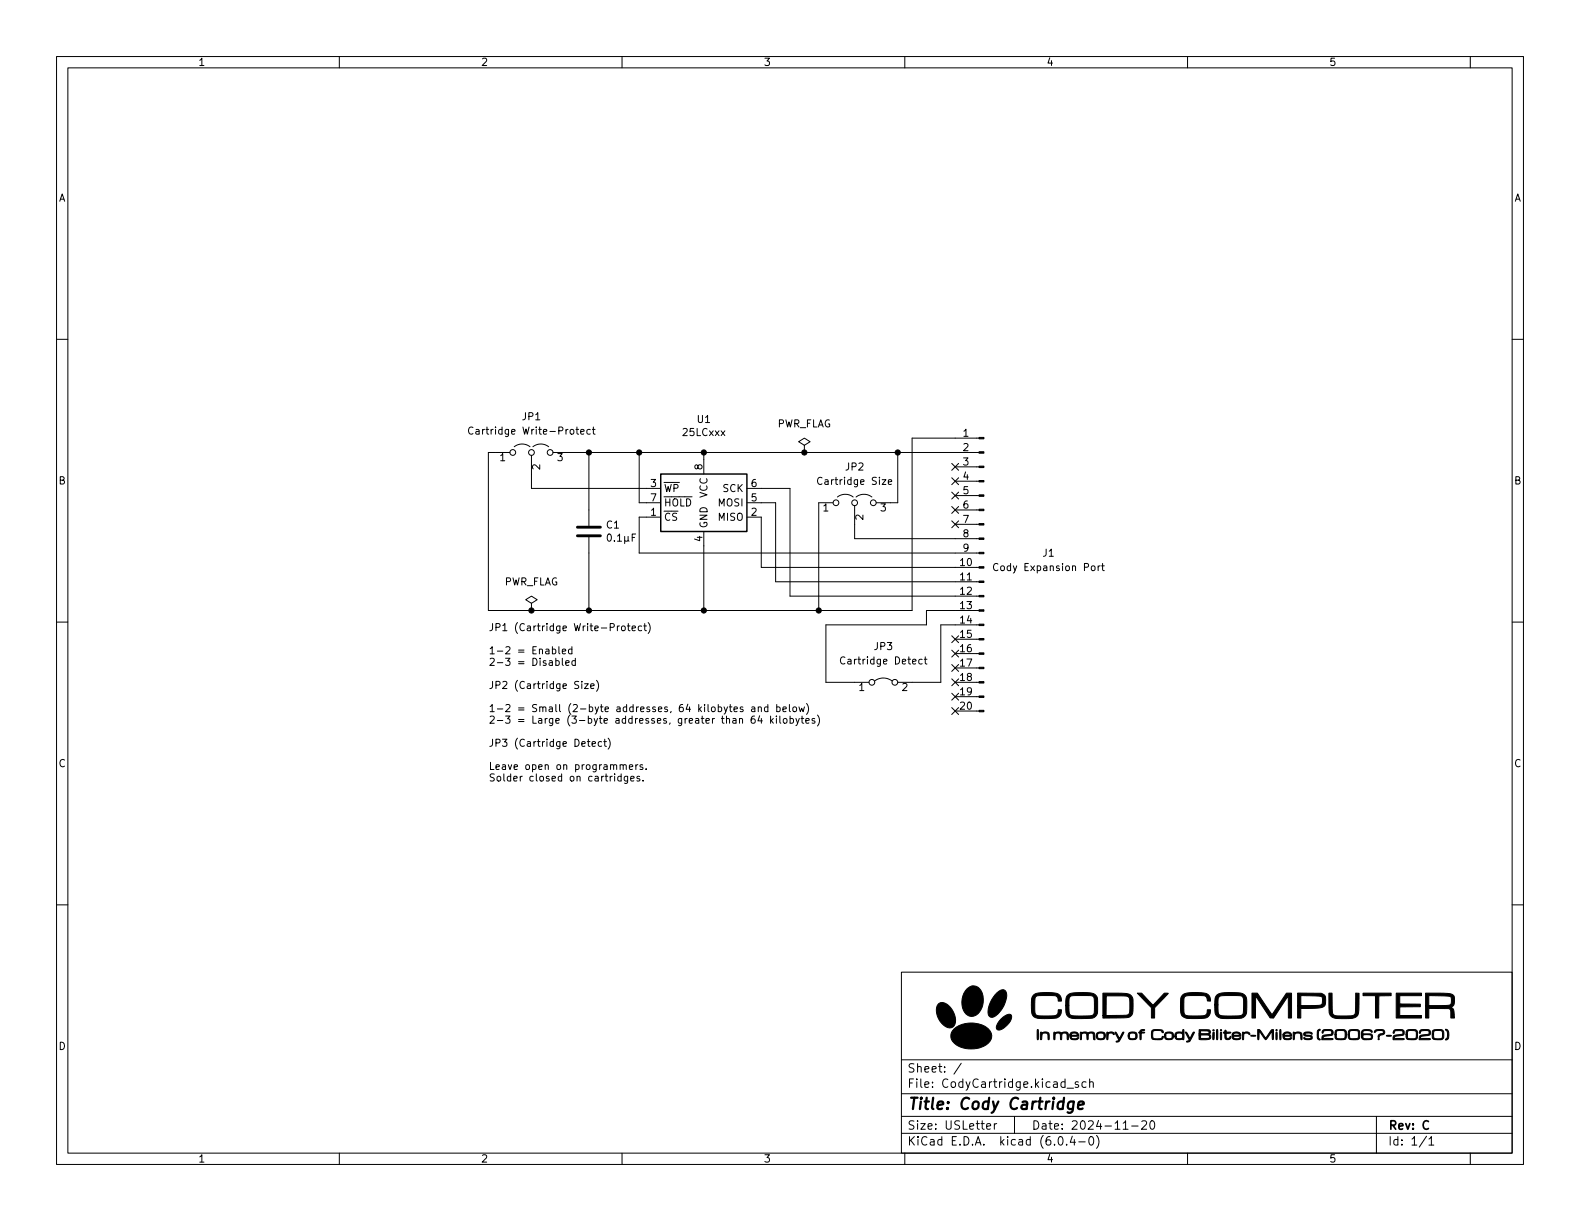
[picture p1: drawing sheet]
<svg xmlns="http://www.w3.org/2000/svg" width="279mm" height="216mm" viewBox="0 0 279 216" stroke-linecap="round" stroke-linejoin="round" font-family="sans-serif">
<g fill="none" stroke="#000" stroke-width=".18">
<path d="M10 10h259.4v195.9h-259.4zM12 12h255.4v191.9h-255.4zM60 10v2M110 10v2M160 10v2M210 10v2M260 10v2M10 60h2M267.4 60h2M83.6 75.6a.6 .6 0 0 0-.8 .4 .6 .6 0 0 0 .6 .8l.2-.1M90.9 79a2.26 2.26 0 0 1 2.8 0M94.2 79a2.26 2.26 0 0 1 2.8 0"/>
<path d="M102.7 76.4l.6-.2-.1-.2-.3-.1-.2 .2v.6h.5M104.4 76l-.4-.1-.2 .3 .1 .5h.5M104.7 75.9h.5M104.9 75.5v1.1l.3 .2M142.2 78.7l1.1-.6-1.1-.6-1 .6 1 .6v1.3M173.1 77.5h-11.8v30.5h-74.9v-28h3.8M94 80.5v5.9h22.8M97.8 80h75.3M104.1 80v13M104.1 95v13M107.5 94.5l.2-.1a.68 .68 0 0 1 .4 .7 .68 .68 0 0 1-.4 .6l-.2-.1-.1-.4zM108.7 95.6v.1"/>
<path d="M109.2 94.8l.4-.4v1.3M109.2 95.7h.7M110.5 94.9v1.2M111.1 95.5l.2 .2M111.1 94.9l-.1 .7-.4 .1-.1-.2M111.8 95h.4M112.4 94.4h-.6v1.3M113 80v8.9h3.8M116.8 91.4h-3.8v6.4h60.1M124.5 80v3.8M124.5 94v14M132.1 91.4h2.5v8.9h38.5"/>
<path d="M132.1 86.4h7.6v19h33.4M132.1 88.9h5.1v14h35.9M142.2 80h.1M145.4 84.5a.6 .6 0 0 0-.9 .4 .6 .6 0 0 0 .6 .8l.3-.2M147.3 88.9h-2.5v19.1M148.1 87.9a2.26 2.26 0 0 1 2.8 0M151.1 89.4v5.9h22M151.4 87.9a2.26 2.26 0 0 1 2.8 0M157.1 85.2l.6-.1-.1-.2-.3-.1-.2 .2v.6h.5M158.7 80v8.9h-3.8M168.3 84.5l1.2 1.2M168.3 92.1l1.2 1.2"/>
<path d="M168.3 81.9l1.2 1.3M168.3 87l1.2 1.2M168.3 89.6l1.2 1.2M168.9 92.7h4.2M168.9 90.2h4.2M168.9 87.6h4.2M168.9 85.1h4.2M168.9 82.6h4.2M169.5 84.5l-1.2 1.2M169.5 92.1l-1.2 1.2M169.5 81.9l-1.2 1.3M169.5 87l-1.2 1.2"/>
<path d="M169.5 89.6l-1.2 1.2M176.5 99.8a.6 .6 0 0 0-.9 .4 .6 .6 0 0 0 .6 .7l.3-.1M195 99.6v1.1l.3 .2M10 110h2M94 106.7l1-.7-1-.6-1 .6 1 .7v1.3M94 108h.1M97.7 114.8h.3l.3 .2-.1 .6h-.5M98.3 116.9l.4-.1 .2 .3-.1 .5h-.5M98.8 114.3v1.1l.2 .2M99.4 115.2l.6-.1v-.3h-.4l-.2 .2 .1 .6h.5M99.4 116.4v1.1l.2 .2M100 117.2l.6-.1v-.2l-.4-.1-.2 .2 .1 .6h.5"/>
<path d="M101.1 114.8h-.3l-.3 .2 .1 .6h.5M101.1 114.3v1.3M101.7 116.9l-.3-.1-.3 .3 .2 .5h.4M101.7 116.4v1.3M110 110.7h.3l.3 .2v.4l-.3 .2h-.3l-.1-.2zM110.9 110.7h.5M111.1 110.3v1l.3 .2M111.8 111.1l.6-.1-.1-.3h-.3l-.2 .2v.6h.5M113.5 110.7h-.4l-.2 .2 .1 .6h.5M113.8 110.7h.5M114 110.3v1l.3 .2M114.6 110.1a1.46 1.46 0 0 1 0 1.9"/>
<path d="M149.4 116.3a.6 .6 0 0 0-.8 .4 .6 .6 0 0 0 .6 .7l.2-.1M163.1 116.6h-.4l-.2 .2 .1 .6h.5M163.4 116.6h.5M163.6 116.1v1.1l.3 .2M168.3 115l1.2 1.2M168.3 112.4l1.2 1.2M168.3 117.5l1.2 1.2M168.9 118.1h4.2M168.9 115.6h4.2M168.9 113h4.2M169.5 115l-1.2 1.2M169.5 112.4l-1.2 1.2"/>
<path d="M169.5 117.5l-1.2 1.2M173.1 108h-9.3v2.5h-17.8v10.2h7.7M173.1 110.5h-6.7v10.2h-7.7M194.2 100.1v.8M194.6 100.1l-.4 .2M194.8 100.1h.5M267.4 110h2M102.9 120.5v.1M102.9 120.9v.9M103.4 120.9h.6l-.6 .9h.6M104.5 121.3l.6-.1-.1-.2-.4-.1-.1 .2v.6h.5M104.7 131.6l.6-.2-.1-.2-.3-.1-.2 .2 .1 .6h.4"/>
<path d="M105.5 120.3a1.46 1.46 0 0 1 0 1.9M106.4 131.2l-.4-.1-.2 .3 .1 .5h.5M106.8 131.1h.4M106.9 130.7v1.1l.3 .2M107.5 130.5a1.46 1.46 0 0 1 0 2M109.7 135.3l.1-.1 .3 .1 .1 .8M109.8 137.3h-.3l-.3 .2 .2 .5h.4M109.8 136.8v1.3M110.2 135.4l.2-.2 .3 .1v.8M111 137.3v1l-.3 .2h-.3M111 137.3h-.4l-.2 .2 .1 .5h.5M111.3 135.6l.6-.1-.1-.2-.3-.1-.2 .2 .1 .6h.4"/>
<path d="M111.5 137.7l.6-.1v-.3h-.4l-.2 .1 .1 .6h.5M112.4 135.2v.9M112.8 135.2l-.4 .3M113.1 137.3h-.3l-.2 .1 .1 .2 .4 .1v.3h-.5M113.7 135.3l-.4-.1-.1 .2v.2l.5 .1v.3h-.5M113.7 138v.1M114.3 135.9v.2M129.8 125.4l.6-.1-.1-.2-.3-.1-.2 .2 .1 .6h.4M131.4 125.1l-.3-.1-.2 .2v.2l.5 .1v.3h-.5M132.9 125.1h.5l.1 .7M133.4 126.6l-.3 .1a.86 .86 0 0 0 0 1.2l.4-.1v-.5l-.2-.2h-.2l-.3 .2M133.5 125.3l-.4 .1-.2 .1 .2 .3h.4"/>
<path d="M134.1 125.1l.2-.1 .3 .1v.7M134.1 125v.8M134.3 126.6l-.3 .9h.8M134.6 127v.9M135.8 125.1l-.4-.1-.2 .2 .1 .6h.5M135.8 124.6v1.2M136.3 126.6v1.3M136.4 127.4l.4 .5M136.8 127l-.5 .5M137.3 126.6v.1M137.3 127v.9M137.4 125.1l.3-.1 .3 .2-.2 .6h-.4"/>
<path d="M137.4 124.6v1.2M137.9 126.6v1.1l.2 .2M138.4 125.4l.7-.1-.1-.2-.4-.1-.2 .2 .1 .6h.5M138.6 127.1l.3-.1 .3 .3v.3l-.3 .3-.3-.1-.1-.2zM139.6 124.6v1.1l.2 .1M139.7 127.1l.4-.1 .2 .3-.1 .5h-.5M139.7 126.6v1.3M140.3 125.1l.3-.1 .3 .2v.4l-.3 .2h-.3l-.1-.2zM140.7 127l.3 .9M141.3 125l.2 .8 .3-.6 .2 .6 .3-.8M141.3 127l-.4 1.2-.2 .1M141.7 127h.4"/>
<path d="M141.8 126.6v1.1l.3 .2M142.5 127.5l.6-.2-.1-.2-.3-.1-.2 .2 .1 .6h.4M142.6 124.4a1.46 1.46 0 0 1 0 1.9M144.1 127.1l-.3-.1-.2 .2v.2l.5 .1v.3h-.5M144.6 126.4a1.46 1.46 0 0 1 0 2M154.7 120.4a2.54 2.54 0 0 1 3 0M168.3 120l1.2 1.3M168.3 122.6l1.2 1.2M168.3 125.1l1.2 1.2M168.9 120.7h4.2M168.9 125.7h4.2M168.9 123.2h4.2"/>
<path d="M169.5 120l-1.2 1.3M169.5 122.6l-1.2 1.2M169.5 125.1l-1.2 1.2M10 160h2M267.4 160h2M159.4 171.9h108v32h-108zM159.4 197.4h108M159.4 193.4h108M159.4 187.4h108M170 188l-1.3 1.9M174.5 199.2l.7-.2-.1-.3h-.4l-.2 .2v.7h.6M175.8 198.7v1"/>
<path d="M176.3 198.7h-.3l-.2 .3M179.4 197.4v3M188.7 192.4h1.1M190.7 191.4l-.4-.1-.2 .2 .1 .2 .5 .2v.3h-.6M192 191.4l-.4-.1-.3 .3v.4l.2 .2h.5M192.7 191.4l.2-.1 .4 .1v.9M192.7 190.8v1.5M198.6 199.7h.9M200.1 199.1h1.2M201.9 198.3l.6-.1 .2 .1 .1 .3-1 1.1h1M203.5 198.3l.2-.1a.81 .81 0 0 1 .6 .6 .81 .81 0 0 1-.3 .8l-.2 .1a.81 .81 0 0 1-.3-1.4zM243.4 197.4v6.5"/>
<path d="M60 203.9v2M110 203.9v2M159.4 200.4h108M160 203.9v2M187.3 201h.2a.81 .81 0 0 1 .6 .6 .81 .81 0 0 1-.3 .8l-.2 .1a.81 .81 0 0 1-.6-.6 .81 .81 0 0 1 .3-.9zM188.6 202.3v.2M189.6 200.9l-.3 1.1h.9M190 201.5v1M190.8 201.9h1.1M192.8 201h.1a.81 .81 0 0 1 .6 .6 .81 .81 0 0 1-.3 .8l-.2 .1a.81 .81 0 0 1-.5-.6 .81 .81 0 0 1 .3-.9zM193.9 200.8a1.72 1.72 0 0 1 0 2.2M210 203.9v2"/>
<path d="M252.3 200.9l-1.3 1.9M252.7 201.4l.4-.4v1.5M252.7 202.5h.8M260 203.9v2"/>
<circle cx="90.7" cy="80" r=".51"/>
<circle cx="94" cy="80" r=".51"/>
<circle cx="97.3" cy="80" r=".51"/>
<circle cx="147.8" cy="88.9" r=".51"/>
<circle cx="151.1" cy="88.9" r=".51"/>
<circle cx="154.4" cy="88.9" r=".51"/>
<circle cx="154.2" cy="120.7" r=".51"/>
<circle cx="158.2" cy="120.7" r=".51"/>
</g>
<path d="M189.9 194.9a.66 .66 0 0 0-1 .3l-.1 .5 .2 .3 .1 .1 .6-.1M189.9 194.8l-.2 1.6a.6 .6 0 0 1-.9 .3M190.7 195.4l.9-.2v-.3l-.2-.1-.6 .1-.2 .9 .3 .3 .5-.1" fill="none" stroke="#000" stroke-width=".4"/>
<g fill="#000" stroke="#000" stroke-width=".18">
<path d="M173.1 79.9h.9v.2h-.9zM173.1 77.3h.9v.3h-.9zM173.1 97.7h.9v.2h-.9zM173.1 95.1h.9v.3h-.9zM173.1 92.6h.9v.2h-.9zM173.1 90h.9v.3h-.9zM173.1 87.5h.9v.3h-.9zM173.1 85h.9v.2h-.9zM173.1 82.4h.9v.3h-.9zM173.1 118h.9v.2h-.9zM173.1 115.4h.9v.3h-.9zM173.1 112.9h.9v.3h-.9z"/>
<path d="M173.1 110.4h.9v.2h-.9zM173.1 107.8h.9v.3h-.9zM173.1 105.3h.9v.2h-.9zM173.1 102.7h.9v.3h-.9zM173.1 100.2h.9v.3h-.9zM173.1 125.6h.9v.3h-.9zM173.1 123.1h.9v.2h-.9zM173.1 120.5h.9v.3h-.9zM165.9 177.5a1.31 1.31 0 0 1 1.9 .3 3.2 3.2 0 0 1 .9 3.6 1.42 1.42 0 0 1-2.2-.4 2.92 2.92 0 0 1-.6-3.5zM171.1 174.8a1.54 1.54 0 0 1 2.6 .8 3.2 3.2 0 0 1-1.6 4.1 1.88 1.88 0 0 1-2-2 3.5 3.5 0 0 1 1-2.9zM176.3 175.6a1.24 1.24 0 0 1 1.4-.5 2.57 2.57 0 0 1-.2 2.8l-1.1 1.4a1.21 1.21 0 0 1-1.4 .5l-.1-.2a4.2 4.2 0 0 1 1.4-4zM177.1 180.1l.9-.7a.52 .52 0 0 1 .9 .3 2.98 2.98 0 0 1-2.4 2.4 .69 .69 0 0 1-.1-1.1z"/>
<path d="M182.8 175.9a6.2 6.2 0 0 1 3.9-.3 1.18 1.18 0 0 1 1 1.4h-.6a.9 .9 0 0 0-1.2-1h-1.7a.86 .86 0 0 0-.9 .1 .86 .86 0 0 0-.3 .9v.3a3.1 3.1 0 0 0 .3 2.2l1.7 .1a2.53 2.53 0 0 0 2-.2l.1-.9h.6a1.31 1.31 0 0 1-1.6 1.6h-.7a4.7 4.7 0 0 1-2.6-.3 3.7 3.7 0 0 1-.4-2.8v-.5zM188.8 175.9a2.82 2.82 0 0 1 2.1-.4h1.3a1.66 1.66 0 0 1 1.8 .9l.1 2.2a1.32 1.32 0 0 1-1.6 1.5h-2.7a1.33 1.33 0 0 1-1.3-1.6v-.7h.5v.8a.81 .81 0 0 0 1 1h2.3a.92 .92 0 0 0 1-.1 .92 .92 0 0 0 .2-1v-.4a2.44 2.44 0 0 0-.3-2l-2.4-.1a1.68 1.68 0 0 0-1.6 .3l-.2 .4v1.1h-.5a2.13 2.13 0 0 1 .3-1.9zM195 175.6h2.6a4.3 4.3 0 0 1 2.3 .3 1.61 1.61 0 0 1 .5 1.7 2.62 2.62 0 0 1-.4 2.1 2.05 2.05 0 0 1-1.8 .3h-3.2v-.4l4.3-.1a.72 .72 0 0 0 .5-1v-1.5a.9 .9 0 0 0-1.2-.9h-3v3.5h-.6zM201.1 175.6h.8l2 2.1 2-2.1 .7 .1-2.4 2.5v1.8h-.6v-1.8zM209.1 176a4 4 0 0 1 2.8-.5h.5a1.36 1.36 0 0 1 1.7 1.5h-.6a.94 .94 0 0 0-1.3-1h-.8a2.64 2.64 0 0 0-1.9 .3l-.1 .5v2.2a.81 .81 0 0 0 1.1 .6h.9a2.53 2.53 0 0 0 1.9-.2l.2-.9h.6a1.34 1.34 0 0 1-1.7 1.6h-.8a3.6 3.6 0 0 1-2.5-.4 5.9 5.9 0 0 1-.3-3.3zM215.1 176a4.2 4.2 0 0 1 3-.5 2.35 2.35 0 0 1 2.1 .6 7.1 7.1 0 0 1 .1 3.3l-.2 .3a3.4 3.4 0 0 1-2.3 .4h-.5a2.14 2.14 0 0 1-2.4-.9l-.1-1.5h.6a2.35 2.35 0 0 0 .3 1.8 11.4 11.4 0 0 0 3.9 0 1.76 1.76 0 0 0 .3-1.6v-1.1a.69 .69 0 0 0-.9-.8h-1.3a2.83 2.83 0 0 0-2.1 .3l-.2 .4v1h-.6l.1-1.2zM221.4 175.6h.9l1.6 2.3a2.98 2.98 0 0 0 1.1 1.5l2.5-3.8h.9v4.4h-.6v-3.8l-2.6 3.8h-.6l-2.6-3.9v3.9h-.6zM229.5 175.6h4.2l.4 .3a1.92 1.92 0 0 1 0 2.1 7 7 0 0 1-3 .3h-1.1v1.7h-.5v-2.2h3.2a.81 .81 0 0 0 1.2-.8 .57 .57 0 0 0-.1-.7 .57 .57 0 0 0-.6-.2l-3.2-.1v1.8h-.5zM235 175.6h.6v1.7a3.5 3.5 0 0 0 .2 2.1l.1 .1a7.6 7.6 0 0 0 3.6 0l.2-.6v-3.3h.6v1.7a4.1 4.1 0 0 1-.3 2.3 3.7 3.7 0 0 1-2.8 .5 2.2 2.2 0 0 1-2-.6l-.2-.7zM241 175.6h5v.5h-2.2v3.9h-.6v-3.9h-2.2zM246.9 175.6h4.5v.5h-3.9v1.4l3.7 .1v.4h-3.7v1.6h3.9v.4h-4.5zM252.1 175.6h1.8a5.9 5.9 0 0 1 3.1 .4 1.77 1.77 0 0 1-.2 2l-.2 .1 .5 .5 .1 1.4h-.6l-.1-1.3-.2-.4h-3.6v1.7h-.6v-2.2h3.8a.65 .65 0 0 0 .7-.2 .65 .65 0 0 0 .1-.7 .6 .6 0 0 0-.2-.6 .6 .6 0 0 0-.6-.2l-3.2-.1v1.8h-.6z"/>
<path d="M168.7 181.9a4.9 4.9 0 0 1 6.1 .1 1.7 1.7 0 0 1-.5 2.8 4.8 4.8 0 0 1-5.8-.7 1.62 1.62 0 0 1 .2-2.2zM183.5 182.1v-.1a1.46 1.46 0 0 1 .1 1.3v.5h-.1zM184 182.5l.2 .1a1.11 1.11 0 0 1 1.3 .2v1h-.2v-.3a.58 .58 0 0 0-.4-.8 .58 .58 0 0 0-.7 .6l-.1 .5a1.11 1.11 0 0 1-.1-1.1zM186.4 182.5l.2 .1a1.31 1.31 0 0 1 1.2 0 .69 .69 0 0 1 .8-.1 .69 .69 0 0 1 .3 .8v.5h-.2v-.4a.54 .54 0 0 0-.3-.7h-.2a.37 .37 0 0 0-.4 .4l-.1 .7h-.2v-.4a.57 .57 0 0 0-.2-.7 .52 .52 0 0 0-.6 .1 .52 .52 0 0 0-.1 .6l-.1 .4h-.1zM189.4 182.6a.86 .86 0 0 1 1.4 .6h-1.4a.33 .33 0 0 0 .4 .5h.5l.4-.2a.38 .38 0 0 1-.2 .3 .38 .38 0 0 1-.4 0 .68 .68 0 0 1-.7-.1 .68 .68 0 0 1-.2-.7h1.3a.6 .6 0 0 0-.5-.3 .6 .6 0 0 0-.6 .3h-.2zM191.1 182.5l.2 .1a1.09 1.09 0 0 1 1.1 0 .71 .71 0 0 1 .9-.1 .71 .71 0 0 1 .3 .8v.6l-.2-.1a1.2 1.2 0 0 0-.3-1.1 .49 .49 0 0 0-.6 .1 .49 .49 0 0 0-.1 .5l-.1 .6-.1-.6a.5 .5 0 0 0-.5-.6 .5 .5 0 0 0-.5 .6v.5h-.1zM194 182.6a.85 .85 0 0 1 1-.1 .85 .85 0 0 1 .5 .8 .87 .87 0 0 1-1.4 .5l-.2-.4v-.2h.2a.62 .62 0 0 0 .4 .5 .62 .62 0 0 0 .7-.2 .59 .59 0 0 0-.4-.9 .59 .59 0 0 0-.7 .6h-.2zM195.8 182.5l.1 .1a.71 .71 0 0 1 1.2 .3h-.1a.54 .54 0 0 0-.7-.2 .54 .54 0 0 0-.4 .6v.5h-.1zM197.2 182.5l.3 .2 .5 .9 .5-1 .3-.1-.6 1.2a.52 .52 0 0 1-.8 .5l.4-.3zM199.6 182.7l.1-.1a.84 .84 0 0 1 1-.1 .84 .84 0 0 1 .4 .9 .94 .94 0 0 1-1.6 0v-.2h.2v.2a.59 .59 0 0 0 .7 .3 .59 .59 0 0 0 .4-.5v-.3a.63 .63 0 0 0-1.1 .2v.1h-.2zM201.6 182.2l.4-.2 .4 .1v.1h-.4l-.2 .2 .6 .2-.6 .1v1.1h-.2v-.2a.84 .84 0 0 0-.1-.9l-.1-.1 .2-.1zM203.7 182.2a2.26 2.26 0 0 1 2 .1v.3h-.1a.8 .8 0 0 0-1-.4l-.6 .1a1.46 1.46 0 0 0 0 1.3 1.51 1.51 0 0 0 1.5-.2l.1-.2a.42 .42 0 0 1 0 .5 .42 .42 0 0 1-.5 .1h-.7a.65 .65 0 0 1-.7-.1 .65 .65 0 0 1-.1-.8z"/>
<path d="M206 182.7l.2-.1a.84 .84 0 0 1 .9-.1 .84 .84 0 0 1 .4 .9 .94 .94 0 0 1-1.5 0l-.1-.4h.3a.53 .53 0 0 0 .1 .6 .53 .53 0 0 0 .6 .1 .53 .53 0 0 0 .3-.7 .53 .53 0 0 0-.7-.3l-.3 .1v.2h-.3zM208 182.6l.6-.1 .5 .1 .1-.5h.1v1.7v.1l-.2-.2a1.29 1.29 0 0 1-1.2-.1l-.2-.4h.3a.61 .61 0 0 0 1 .4 .57 .57 0 0 0 0-.7 .57 .57 0 0 0-.6-.2l-.4 .2v.3h-.3zM209.6 182.5l.3 .1 .5 1.1 .5-1.1 .3-.1-.5 1.2a.57 .57 0 0 1-.9 .5l.5-.3zM212 182.1h1.3a.52 .52 0 0 1 .7 .1 .52 .52 0 0 1-.1 .7 .51 .51 0 0 1 .2 .6 .51 .51 0 0 1-.5 .3h-1.5l-.1-.8h.3v.6h1.3a.29 .29 0 0 0 .3-.3 .29 .29 0 0 0-.3-.3h-1.6v-.2h1.5a.26 .26 0 0 0 .3-.2 .26 .26 0 0 0-.1-.2l-1.4-.1v.5h-.3zM214.5 182.1h.2v.1l-.2 .1zM214.5 182.5h.2v.2l-.1 1.1a1.38 1.38 0 0 1-.1-1.2zM215.2 182.1h.1v.2v1.4l-.1 .2-.1-.3zM215.8 182.5h.2v.3a1.18 1.18 0 0 1-.1 1.1l-.1-.3zM215.8 182.1h.2v.2l-.2-.1zM216.6 182.2h.2v.3l.9 .1-.9 .1v.9h.6l.2-.4a.52 .52 0 0 1-.5 .6 .52 .52 0 0 1-.5-.6v-.5l-.3-.1 .3-.1zM218 182.6a.83 .83 0 0 1 .9-.1 .83 .83 0 0 1 .5 .7h-1.3v.2a.85 .85 0 0 0 1.3 .1 .97 .97 0 0 1-1.4 .1l-.1-.7h.2a.96 .96 0 0 0 1.1 .1 .63 .63 0 0 0-1.1-.1h-.2zM219.7 182.5l.2 .2a.64 .64 0 0 1 1.1 .2 .56 .56 0 0 0-.7-.2 .56 .56 0 0 0-.4 .7v.4h-.1z"/>
<path d="M221.2 183.1a.75 .75 0 0 1 .8 .1 .75 .75 0 0 1-.8-.1zM222.4 182h.2a1.63 1.63 0 0 1 .9 1.1l.3 .5 .4-.6a1.26 1.26 0 0 1 .8-.9h.2l-.1 1.7-.1-.1-.1-1.4-1.1 1.6-1.1-1.6-.2 1.6-.1-.3zM225.7 182.5h.1v.3a1.18 1.18 0 0 1-.1 1.1l-.1-.3zM225.7 182.1h.1v.2l-.2-.1zM226.4 182.1v-.1a1.45 1.45 0 0 1 .1 1.3v.5h-.1zM227 182.7a.78 .78 0 0 1 .9-.2 .78 .78 0 0 1 .5 .7l-1.3 .1a.55 .55 0 0 0 .9 .3l.3-.1 .1 .1a1.01 1.01 0 0 1-1.5-.1v-.5l.5 .1 .8-.1a.61 .61 0 0 0-1.1 0h-.2zM228.7 182.5l.2 .1a.79 .79 0 0 1 .9-.1 .79 .79 0 0 1 .5 .8l-.1 .5-.2-.3a.59 .59 0 0 0-.4-.8 .59 .59 0 0 0-.7 .7l-.1 .4h-.1zM230.7 182.6l.9-.1 .4 .2-.1 .2a.97 .97 0 0 0-1.1-.1l.2 .2 .7 .1a.37 .37 0 0 1 .4 .4 .37 .37 0 0 1-.4 .3h-.9l-.2-.1v-.2a.97 .97 0 0 0 1.2-.1l-.2-.1-.9-.1-.2-.3zM233 182.2l.4-.2 .1 .1-.1 .1a1.21 1.21 0 0 0 .1 1.6 .43 .43 0 0 1-.5-.1 .43 .43 0 0 1-.1-.5zM233.9 182.2l.7-.2a.8 .8 0 0 1 1.2 .6 .53 .53 0 0 1-.8 .5l-.8 .2-.2 .3h1.6l.1 .2-2 .1a.73 .73 0 0 1 .2-.8 .73 .73 0 0 1 .8-.1l.5-.1a.33 .33 0 0 0 .3-.3 .33 .33 0 0 0-.3-.4h-.4a.67 .67 0 0 0-.9 .5l-.1-.2zM236.2 182.2l.3-.1 .6-.1a.72 .72 0 0 1 .8 .2 .72 .72 0 0 1 .2 .7 .68 .68 0 0 1-.1 .8 .68 .68 0 0 1-.7 .1h-.3a.69 .69 0 0 1-.8-.1 .69 .69 0 0 1-.1-.8h.2v.3a.53 .53 0 0 0 .8 .5 .57 .57 0 0 0 .6-.1 .57 .57 0 0 0 .2-.7 .57 .57 0 0 0-.2-.6 .57 .57 0 0 0-.6-.1l-.7 .1-.1 .6h-.2zM238.6 182.1l.7-.1a.95 .95 0 0 1 1.1 .3v.2a1.2 1.2 0 0 1-.2 1.3h-1.5l-.3-.4v-.5h.2l.1 .6a1.57 1.57 0 0 0 1.4 .1l.1-.1a1.36 1.36 0 0 0-.1-1.2l-.4-.1a.67 .67 0 0 0-.8 0 .67 .67 0 0 0-.3 .7h-.2z"/>
<path d="M240.9 182.3a1.74 1.74 0 0 1 1.7 0v.2a1.36 1.36 0 0 0-1.6-.1v.4h1a.54 .54 0 0 1 .7 .5 .54 .54 0 0 1-.7 .5 1.01 1.01 0 0 1-1.2-.2v-.3h.2l.2 .3a1.55 1.55 0 0 0 1.3-.1v-.3a1.34 1.34 0 0 0-1.5-.1v.2h-.2zM243.7 183.6l.2 .1v.1h-.2zM243.1 182.2l.5-.1a.91 .91 0 0 1 1.3 .4 .69 .69 0 0 1-.8 .5l-.2 .4h-.2a.62 .62 0 0 1 .8-.7l.1-.3a1.26 1.26 0 0 0-1.5 .2l-.1-.1zM245.2 183.1a.75 .75 0 0 1 .8 .1 .75 .75 0 0 1-.8-.1zM246.5 182.2l.7-.2a.87 .87 0 0 1 1.1 .4 .55 .55 0 0 1-.1 .6 .55 .55 0 0 1-.6 .1l-.9 .2a.18 .18 0 0 0-.1 .2 .18 .18 0 0 0 .1 .1h1.5l.1 .2-2 .1 .2-.8 1.3-.2a.33 .33 0 0 0 .3-.4 .33 .33 0 0 0-.4-.3h-.6a.54 .54 0 0 0-.7 .5v-.2zM248.7 182.3l.3-.2a1.7 1.7 0 0 1 1.6 .1l.1 .3a1.2 1.2 0 0 1-.3 1.3h-.3a1.54 1.54 0 0 1-1.4-.2l-.1-.7h.3v.6a1.68 1.68 0 0 0 1.5 0l.1-.5a.57 .57 0 0 0-.1-.6 .57 .57 0 0 0-.7-.2l-.7 .1-.1 .6h-.3zM251.2 182.2l.7-.2a.83 .83 0 0 1 1 .4v.5l-.3 .2a1.68 1.68 0 0 0-1.4 .4l.1 .1h1.5l.1 .2-1.9 .1a.73 .73 0 0 1 .2-.8 .73 .73 0 0 1 .7-.1l.5-.1a.33 .33 0 0 0 .3-.3 .33 .33 0 0 0-.3-.4h-.4a.65 .65 0 0 0-.9 .5l-.1-.2zM253.4 182.2l.5-.1a1.33 1.33 0 0 1 1.3 .2l.1 .5a.76 .76 0 0 1-.1 .9 .76 .76 0 0 1-.9 .1h-.3a.62 .62 0 0 1-.7-.2 .62 .62 0 0 1 0-.6v-.2h.2a.61 .61 0 0 0 .1 .8 .61 .61 0 0 0 .7 .1 .57 .57 0 0 0 .7-.1 .57 .57 0 0 0 .1-.7 .56 .56 0 0 0-.1-.6 .56 .56 0 0 0-.7-.1l-.7 .1-.1 .5h-.2zM255.6 182h.1a1.2 1.2 0 0 1 .4 1.7l-.2 .2-.3-.1a1.3 1.3 0 0 0 0-1.8z"/>
<circle cx="104.1" cy="80" r=".46"/>
<circle cx="113" cy="80" r=".46"/>
<circle cx="124.5" cy="80" r=".46"/>
<circle cx="142.2" cy="80" r=".46"/>
<circle cx="158.7" cy="80" r=".46"/>
<circle cx="94" cy="108" r=".46"/>
<circle cx="104.1" cy="108" r=".46"/>
<circle cx="124.5" cy="108" r=".46"/>
<circle cx="144.8" cy="108" r=".46"/>
</g>
<path d="M116.8 83.8h15.3v10.2h-15.3z" fill="none" stroke="#000" stroke-width=".25"/>
<path d="M102.1 94.7h4.1M102.1 93.2h4.1" fill="none" stroke="#000" stroke-width=".51"/>
<text font-size="2.8" x="160.4" y="196.2">Title: Cody Cartridge</text>
<g font-size="2.1">
<text x="160.4" y="189.7">Sheet: /</text>
<text x="160.4" y="192.4">File: CodyCartridge.kicad_sch</text>
<text x="160.4" y="202.5">KiCad E.D.A. kicad (6.0.4-0)</text>
<text x="160.4" y="199.7">Size: USLetter</text>
<text x="182.4" y="199.7">Date: 2024-11-20</text>
<text x="245.4" y="199.7">Rev: C</text>
<text x="245.4" y="202.5">Id: 1/1</text>
</g>
<g font-size="1.8">
<text x="35" y="11.6">1</text>
<text x="85" y="11.6">2</text>
<text x="135" y="11.6">3</text>
<text x="185" y="11.6">4</text>
<text x="235" y="11.6">5</text>
<text x="10.3" y="35.6">A</text>
<text x="267.7" y="35.6">A</text>
<text x="84.3" y="76.8">Cartridge Write-Protect</text>
<text x="92.4" y="74.3">JP1</text>
<text x="120.8" y="77.1">25LCxxx</text>
<text x="123.3" y="74.8">U1</text>
<text x="137.3" y="75.6">PWR_FLAG</text>
<text x="170.3" y="77.2">1</text>
<text x="88.4" y="81.5">1</text>
<text x="95.5" y="83" transform="rotate(-90 95.5 83)">2</text>
<text x="98.6" y="81.5">3</text>
<text x="124.2" y="83" transform="rotate(-90 124.2 83)">8</text>
<text x="149.6" y="83.2">JP2</text>
<text x="170.3" y="79.8">2</text>
<text x="170.3" y="82.3">3</text>
<text x="10.3" y="85.7">B</text>
<text x="115.1" y="86.1">3</text>
<text x="115.1" y="88.6">7</text>
<text x="117.3" y="87">~{WP}</text>
<text x="117.3" y="89.5">~{HOLD}</text>
<text x="125.1" y="88.1" transform="rotate(-90 125.1 88.1)">VCC</text>
<text x="127.1" y="89.5">MOSI</text>
<text x="127.8" y="87">SCK</text>
<text x="132.9" y="88.6">5</text>
<text x="132.9" y="86.1">6</text>
<text x="145.2" y="85.7">Cartridge Size</text>
<text x="170.3" y="84.8">4</text>
<text x="170.3" y="87.4">5</text>
<text x="170.3" y="89.9">6</text>
<text x="267.7" y="85.7">B</text>
<text x="107.2" y="93.4">C1</text>
<text x="115.1" y="91.2">1</text>
<text x="117.3" y="92.1">~{CS}</text>
<text x="124.2" y="95.7" transform="rotate(-90 124.2 95.7)">4</text>
<text x="125.1" y="93.5" transform="rotate(-90 125.1 93.5)">GND</text>
<text x="127.1" y="92.1">MISO</text>
<text x="132.9" y="91.2">2</text>
<text x="145.6" y="90.4">1</text>
<text x="152.7" y="91.9" transform="rotate(-90 152.7 91.9)">2</text>
<text x="155.7" y="90.4">3</text>
<text x="170.3" y="92.5">7</text>
<text x="170.3" y="95">8</text>
<text x="169.8" y="100.1">10</text>
<text x="170.3" y="97.5">9</text>
<text x="176.5" y="101">Cody Expansion Port</text>
<text x="184.4" y="98.4">J1</text>
<text x="89" y="103.5">PWR_FLAG</text>
<text x="169.8" y="102.6">11</text>
<text x="169.8" y="105.2">12</text>
<text x="169.8" y="107.7">13</text>
<text x="86.4" y="111.6">JP1 (Cartridge Write-Protect)</text>
<text x="169.8" y="110.2">14</text>
<text x="169.8" y="112.8">15</text>
<text x="86.4" y="115.7">1-2 = Enabled</text>
<text x="86.4" y="117.7">2-3 = Disabled</text>
<text x="149.3" y="117.5">Cartridge Detect</text>
<text x="154.6" y="114.9">JP3</text>
<text x="169.8" y="115.3">16</text>
<text x="169.8" y="117.9">17</text>
<text x="86.4" y="121.8">JP2 (Cartridge Size)</text>
<text x="86.4" y="125.9">1-2 = Small (2-byte addresses, 64 kilobytes and below)</text>
<text x="151.9" y="122.2">1</text>
<text x="159.5" y="122.2">2</text>
<text x="169.8" y="120.4">18</text>
<text x="169.8" y="122.9">19</text>
<text x="169.8" y="125.5">20</text>
<text x="86.4" y="127.9">2-3 = Large (3-byte addresses, greater than 64 kilobytes)</text>
<text x="10.3" y="135.6">C</text>
<text x="86.4" y="132">JP3 (Cartridge Detect)</text>
<text x="86.4" y="136.1">Leave open on programmers.</text>
<text x="267.7" y="135.6">C</text>
<text x="86.4" y="138.2">Solder closed on cartridges.</text>
<text x="10.3" y="185.7">D</text>
<text x="267.7" y="185.7">D</text>
<text x="35" y="205.6">1</text>
<text x="85" y="205.6">2</text>
<text x="135" y="205.6">3</text>
<text x="185" y="205.6">4</text>
<text x="235" y="205.6">5</text>
</g>
</svg>
